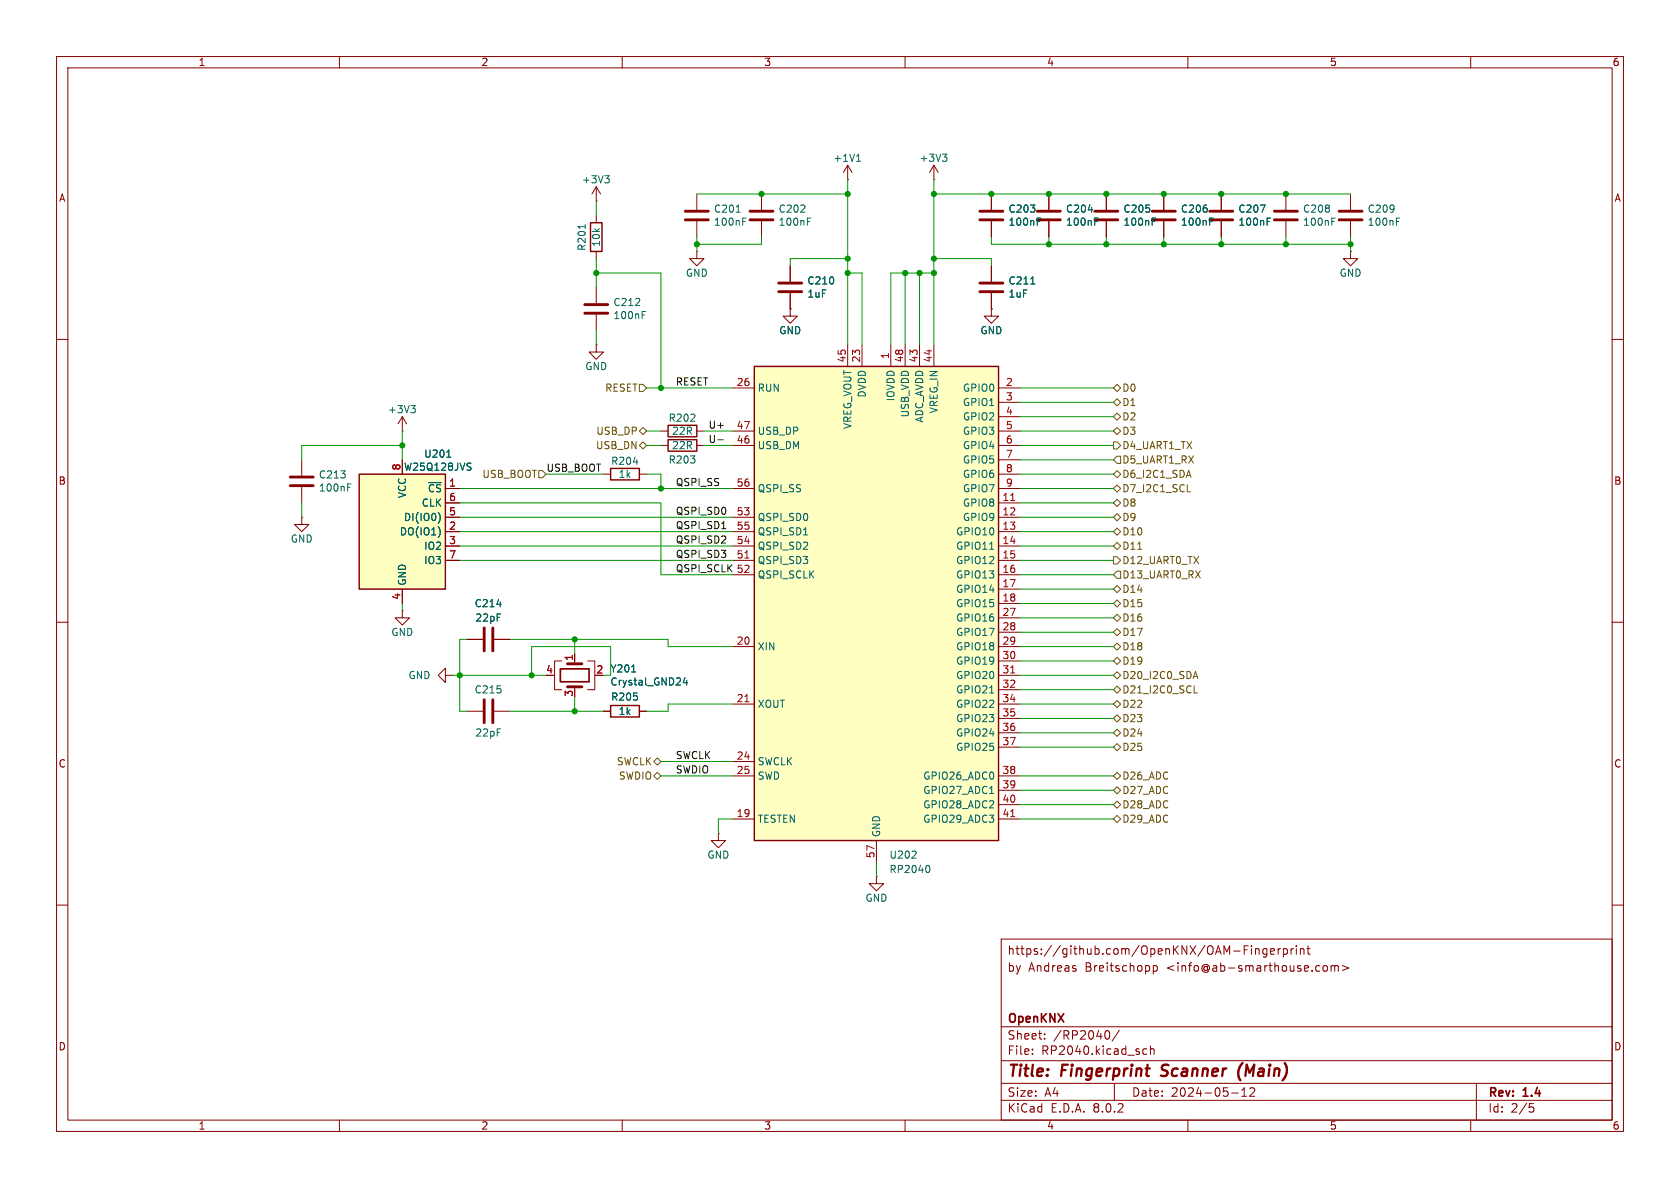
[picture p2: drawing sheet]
<svg xmlns="http://www.w3.org/2000/svg" width="297mm" height="210mm" viewBox="0 0 297 210" stroke-linecap="round" stroke-linejoin="round" font-family="sans-serif">
<g fill="none" stroke="#840000" stroke-width=".18">
<path d="M10 10h277v190h-277zM12 12h273v186h-273zM60 10v2M110 10v2M160 10v2M210 10v2M260 10v2M105.4 35.6h.1M105.4 33v2.6M105.4 38.1v1.3M105.4 33l-.8 1.3M105.4 33l.8 1.3"/>
<path d="M123.2 34.3v2.8M123.2 39.1v2.8M134.6 34.3v2.8M134.6 39.1v2.8M149.9 31.8h.1M149.9 29.2l-.8 1.3M149.9 29.2v2.6M149.9 29.2l.7 1.3M165.1 31.8h.1M165.1 29.2l-.8 1.3M165.1 29.2v2.6M165.1 29.2l.8 1.3"/>
<path d="M175.3 34.3v2.8M175.3 39.1v2.8M185.4 34.3v2.8M185.4 39.1v2.8M195.6 34.3v2.8M195.6 39.1v2.8M205.7 34.3v2.8M205.7 39.1v2.8M215.9 34.3v2.8M215.9 39.1v2.8M227.3 34.3v2.8M227.3 39.1v2.8"/>
<path d="M238.8 34.3v2.8M238.8 39.1v2.8M10 60h2M105.4 44.5v1.2M105.4 50.8v2.8M105.4 55.6v2.8M123.2 44.5v1.2h1.3l-1.3 1.3-1.3-1.3h1.3M123.2 44.5h.1M139.7 54.6v1.3h1.3l-1.3 1.3-1.3-1.3h1.3M139.7 54.6h.1M139.7 47v2.8M139.7 51.8v2.8"/>
<path d="M175.3 54.6v1.3h1.2l-1.2 1.3-1.3-1.3h1.3M175.3 54.6h.1M175.3 47v2.8M175.3 51.8v2.8M238.8 44.5v1.2h1.2l-1.2 1.3-1.3-1.3h1.3M238.8 44.5h.1M285 60h2M105.4 61v1.2h1.3l-1.3 1.3-1.3-1.3h1.3M105.4 61h.1M10 110h2M285 110h2M10 160h2"/>
<path d="M154.9 154.9v1.3h1.3l-1.3 1.3-1.2-1.3h1.2M154.9 154.9h.1M285 160h2M177 166h108v32h-108zM190.2 171.3v.3M203.9 170.7v1.5M203.9 170.8l.4-.1 .3 .3v.4l-.1 .2h-.6M221.2 167.2v.1M221.2 167.7v1M222 167.7v1M222 167.8l.2-.1 .3 .1 .1 .9M224 167.8l-.5-.1-.3 .3v.4l.2 .2h.6"/>
<path d="M224 167.7v1.2l-.3 .3-.4-.1M224.6 168.2l.7-.1-.1-.3-.4-.1-.2 .2 .1 .7h.5M226 167.7v1M226.4 167.7l-.3 .1-.1 .2M226.9 167.8l.4-.1 .3 .3v.4l-.1 .2h-.6M226.9 167.7v1.5M228.2 167.7v1M228.7 167.7l-.3 .1-.2 .2M229.2 167.2v.1M229.2 167.7v1M229.9 167.8l.2-.1 .4 .1v.9M229.9 167.7v1"/>
<path d="M231 167.7h.6M231.2 167.2v1.3l.4 .2M234 170.8l.2-.1 .4 .1 .1 .6-.2 .2-.3 .1-.2-.1zM235.3 170.8l.4-.1 .3 .2M235.3 170.7v1M236 170.9l.2-.2 .3 .1 .1 .9M236 170.9v.8M237.3 170.7l1.2 .4-1.2 .5M60 198v2M110 198v2M160 198v2M177 194.5h108"/>
<path d="M177 191.5h108M177 187.5h108M177 181.5h108M182.5 186.3v.1M182.5 185.5v.1M184.7 183.6v.1M184.7 182.8v.1M195.7 182.2a.81 .81 0 0 1 .6 .6 .81 .81 0 0 1-.3 .8l-.3 .1M197 191.5v3M197.9 182.1l-1.3 2M202 186.1l.3 .3 .4-.1M202.7 185.5l-.4-.1-.3 .3"/>
<path d="M203.4 185.5l.2-.1 .4 .1v.9M203.4 184.9v1.5M210 198v2M217.7 193.2h1.2M219.5 193.8h.9M219.5 192.7l.5-.4v1.5M221.7 192.4v.5l-.8 .9h.9M260 198v2M261 191.5v6.5M270.4 195.1h.7M270.5 195.7h.4l.3 .3-.2 .5-.5 .1"/>
</g>
<path d="M205.2 190.1l.3 .1M205.5 188.4l-.1 .4 .1 .2M219.7 187.9a2.35 2.35 0 0 0-.4 3.1" fill="none" stroke="#840000" stroke-width=".4"/>
<g fill="none" stroke="#840000" stroke-width=".51">
<path d="M121.2 38.9h4M121.2 37.3h4M132.6 38.9h4.1M132.6 37.3h4.1M173.2 38.9h4.1M173.2 37.3h4.1M183.4 38.9h4.1M183.4 37.3h4.1M193.5 38.9h4.1M193.5 37.3h4.1M203.7 38.9h4.1M203.7 37.3h4.1"/>
<path d="M213.9 38.9h4M213.9 37.3h4M225.3 38.9h4.1M225.3 37.3h4.1M236.7 38.9h4.1M236.7 37.3h4.1M103.4 55.4h4M103.4 53.8h4M137.7 51.6h4M137.7 50h4M173.2 51.6h4.1M173.2 50h4.1"/>
</g>
<g fill="none" stroke="#006464" stroke-width=".18">
<path d="M103.4 39.7v.7M106.9 31.1h.8l-.4 .4M107.5 31.5l.2 .3v.3l-.2 .2M130.2 37.5h.7M131.3 39.2h.4M131.3 38.6h.6M142.7 39.2h.5M142.7 38.6h.6M151.4 28.5h.8M151.6 27.6l.2-.4v1.3M166.6 27.2h.8l-.4 .5M167.2 27.7l.2 .3v.3l-.2 .2"/>
<path d="M183.4 39.2h.4M183.4 38.6h.6M192.4 37.1h.8M193.5 39.2h.5M193.5 38.6h.6M203.7 39.2h.4M203.7 38.6h.6M213.9 39.2h.4M213.9 38.6h.6M222.8 36.2h.8l-.5 1.3M224 39.2h.4M224 38.6h.6"/>
<path d="M235.4 39.2h.5M235.4 38.6h.6M246.9 39.2h.4M246.9 38.6h.6M113.5 55.7h.4M113.5 55.1h.6M182.2 50.2h.7"/>
</g>
<path d="M104.4 39.4h2v5.1h-2z" fill="none" stroke="#840000" stroke-width=".25"/>
<path d="M133.3 64.8h43.2v83.8h-43.2z" fill="#ffffc2"/>
<path d="M133.3 64.8h43.2v83.8h-43.2zM107.9 124.7h5.1v2h-5.1z" fill="none" stroke="#840000" stroke-width=".25"/>
<g fill="none" stroke="#840000" stroke-width=".18">
<path d="M71.1 76.2h.1M71.1 73.7l-.7 1.2M71.1 73.7v2.5M71.1 73.7l.8 1.2M129.5 68.6h3.8M129.5 78.7h3.8M129.5 76.2h3.8M149.9 61v3.8M152.4 61v3.8M157.5 61v3.8M160 61v3.8M162.6 61v3.8"/>
<path d="M165.1 61v3.8M176.5 68.6h3.8M176.5 71.1h3.8M176.5 73.7h3.8M176.5 78.7h3.8M176.5 76.2h3.8M129.5 91.4h3.8M129.5 94h3.8M129.5 96.5h3.8M129.5 99.1h3.8M129.5 86.4h3.8M176.5 88.9h3.8"/>
<path d="M176.5 91.4h3.8M176.5 94h3.8M176.5 96.5h3.8M176.5 99.1h3.8M176.5 86.4h3.8M176.5 81.3h3.8M176.5 83.8h3.8M97.8 119.4h.2M99.3 116.8h-1.3v5.1h1.3M101.6 115.6v1.2M103.9 116.8h1.3v5.1h-1.3M129.5 101.6h3.8"/>
<path d="M129.5 114.3h3.8M176.5 101.6h3.8M176.5 104.1h3.8M176.5 106.7h3.8M176.5 114.3h3.8M176.5 109.2h3.8M176.5 111.8h3.8M176.5 116.8h3.8M176.5 119.4h3.8M82.5 125.7h2.8M87.4 125.7h2.8M101.6 121.4v.5"/>
<path d="M106.7 125.7h1.2M113 125.7h1.3M129.5 124.5h3.8M129.5 134.6h3.8M129.5 137.2h3.8M176.5 124.5h3.8M176.5 137.2h3.8M176.5 121.9h3.8M176.5 127h3.8M176.5 129.5h3.8M176.5 132.1h3.8M176.5 139.7h3.8"/>
<path d="M127 147.3v1.3h1.3l-1.3 1.3-1.3-1.3h1.3M127 147.3h.1M129.5 144.8h3.8M154.9 148.6v3.8M176.5 144.8h3.8M176.5 142.2h3.8"/>
</g>
<path d="M131.7 98.6h.7M178.7 88.5h.7M178.7 119h.7M131.7 124h.7M178.7 144.4h.7" fill="none" stroke="#a90000" stroke-width=".18"/>
<path d="M72.6 71.7h.8l-.4 .5M73.2 72.2l.2 .2v.3l-.2 .3M142.1 94.6h.7M175 97.1h.7M111.7 118.8h.7M121.1 119.8l-.3 .9h.8M121.4 120.3v.8M175 122.5h.7M161.2 151.7h.8M161.9 150.6v.4M164.1 153a.79 .79 0 0 1 0 1.2M175 140.3h.7" fill="none" stroke="#006464" stroke-width=".18"/>
<path d="M100.3 117.3h2.6M85.6 123.7v4.1M87.1 123.7v4.1M100.3 121.4h2.6" fill="none" stroke="#840000" stroke-width=".51"/>
<path d="M99.1 118.2h5v2.3h-5z" fill="none" stroke="#840000" stroke-width=".3"/>
<path d="M63.5 83.8h15.2v20.3h-15.2z" fill="#ffffc2"/>
<path d="M118.1 75.2h5.1v2h-5.1zM118.1 77.7h5.1v2.1h-5.1zM63.5 83.8h15.2v20.3h-15.2zM107.9 82.8h5.1v2h-5.1z" fill="none" stroke="#840000" stroke-width=".25"/>
<g fill="none" stroke="#840000" stroke-width=".18">
<path d="M175.3 34.3v2.8M175.3 39.1v2.8M185.4 34.3v2.8M185.4 39.1v2.8M195.6 34.3v2.8M195.6 39.1v2.8M205.7 34.3v2.8M205.7 39.1v2.8M215.9 34.3v2.8M215.9 39.1v2.8M139.7 54.6h.1M139.7 47v2.8"/>
<path d="M139.7 51.8v2.8M175.3 54.6h.1M175.3 47v2.8M175.3 51.8v2.8M116.8 76.2h1.3M116.8 78.7h1.3M123.2 76.2h1.3M123.2 78.7h1.3M53.3 91.4v1.3h1.3l-1.3 1.3-1.2-1.3h1.2M53.3 91.4h.1M53.3 81.3v2.8M53.3 86.1v2.8"/>
<path d="M71.1 81.3v2.5M78.7 86.4h2.6M78.7 94h2.6M78.7 96.5h2.6M78.7 91.4h2.6M78.7 88.9h2.6M78.7 99.1h2.6M106.7 83.8h1.2M113 83.8h1.3M71.1 108v1.2h1.3l-1.3 1.3-1.3-1.3h1.3M71.1 108h.1M71.1 104.1v2.6"/>
<path d="M78.7 119.4v-1.3l-1.2 1.3 1.2 1.3v-1.3h1.3M80 119.4h.1M82.5 113h2.8M87.4 113h2.8M101.6 115.6v1.2M106.7 125.7h1.2M113 125.7h1.3"/>
</g>
<g fill="none" stroke="#006464" stroke-width=".18">
<path d="M183.4 39.2h.4M183.4 38.6h.6M192.4 37.1h.8M193.5 39.2h.5M193.5 38.6h.6M203.7 39.2h.4M203.7 38.6h.6M213.9 39.2h.4M213.9 38.6h.6M222.8 36.2h.8l-.5 1.3M224 39.2h.4M224 38.6h.6"/>
<path d="M182.2 50.2h.7M61.5 86.1h.4M61.5 85.5h.6M77.5 90.6a1.49 1.49 0 0 1 0 1.8M77.8 93.7v.8M79 80.8h.7M82.8 81.9h.5M83 82.5l.3 .3-.3 .3M112 81.7h.8M87.8 106.8h.8M111.7 118.8h.7M121.1 119.8l-.3 .9h.8"/>
<path d="M121.4 120.3v.8"/>
</g>
<path d="M51.3 85.9h4.1M51.3 84.3h4.1M85.6 111v4.1M87.1 111v4.1" fill="none" stroke="#840000" stroke-width=".51"/>
<g fill="none" stroke="#725600" stroke-width=".18">
<path d="M113 67.9h.7l.6 .7-.6 .6h-.7zM113 78.7l.7-.6 .6 .6-.6 .7zM113 76.2l.7-.6 .6 .6-.6 .6zM196.8 71.1l.7-.6 .6 .6-.6 .7zM196.8 68.6l.7-.7 .6 .7-.6 .6zM196.8 76.2l.7-.6 .6 .6-.6 .6zM196.8 73.7l.7-.7 .6 .7-.6 .6zM196.8 78.1h.7l.6 .6-.6 .7h-.7zM95.2 83.2h.7l.6 .6-.6 .7h-.7zM196.8 96.5l.7-.6 .6 .6-.6 .7zM196.8 83.8l.7-.6 .6 .6-.6 .7zM196.8 94l.7-.7 .6 .7-.6 .6z"/>
<path d="M196.8 88.9l.7-.6 .6 .6-.6 .6zM196.8 86.4l.7-.7 .6 .7-.6 .6zM196.8 98.4h.7l.6 .7-.6 .6h-.7zM197.5 80.6h.6v1.3h-.6l-.7-.6zM197.5 90.8l.6 .6-.6 .7-.7-.7zM201.1 97.1h.8M209.9 86.9h.6M210.1 83.1l.5 1.3M196.8 116.8l.7-.6 .6 .6-.6 .7zM196.8 104.1l.7-.6 .6 .6-.6 .7zM196.8 111.8l.7-.7 .6 .7-.6 .6zM196.8 106.7l.7-.7 .6 .7-.6 .6z"/>
<path d="M196.8 109.2l.7-.6 .6 .6-.6 .7zM196.8 114.3l.7-.6 .6 .6-.6 .6zM197.5 101h.6v1.2h-.6l-.7-.6zM197.5 118.7l.6 .7-.6 .6-.7-.6zM211.1 119.6h.6M211.4 118.7l.4 1.3M115.6 134.6l.6-.6 .6 .6-.6 .7zM115.6 137.2l.6-.7 .6 .7-.6 .6zM196.8 124.5l.7-.7 .6 .7-.6 .6zM196.8 121.9l.7-.6 .6 .6-.6 .7zM196.8 129.5l.7-.6 .6 .6-.6 .7zM196.8 137.2l.7-.7 .6 .7-.6 .6z"/>
<path d="M196.8 139.7l.7-.6 .6 .6-.6 .6zM196.8 132.1l.7-.7 .6 .7-.6 .6zM196.8 127l.7-.6 .6 .6-.6 .6zM211.1 122.5h.6M196.8 144.8l.7-.7 .6 .7-.6 .6zM197.5 141.6l.6 .6-.6 .7-.7-.7z"/>
</g>
<path d="M126.9 77.7h1M127.6 93.5h.7" fill="none" stroke="#0f0f0f" stroke-width=".18"/>
<g fill="none" stroke="#009600" stroke-width=".18">
<path d="M105.4 35.6v2.5M123.2 34.3h26.7M149.9 31.8v29.2M165.1 34.3h73.7M165.1 31.8v29.2M105.4 48.3h11.4v20.3M105.4 45.7v5.1M105.4 58.4v2.6M123.2 41.9v2.6M134.6 41.9v1.3h-11.4M149.9 45.7h-10.2v1.3M149.9 48.3h2.5v12.7"/>
<path d="M160 48.3v12.7M162.6 48.3v12.7M165.1 45.7h10.2v1.3M165.1 48.3h-7.6v12.7M175.3 41.9v1.3h63.5M185.4 41.9v1.3M195.6 41.9v1.3M205.7 41.9v1.3M215.9 41.9v1.3M227.3 41.9v1.3M238.8 41.9v2.6M71.1 78.7h-17.8v2.6"/>
<path d="M71.1 76.2v5.1M114.3 68.6h15.2M114.3 76.2h2.5M114.3 78.7h2.5M124.5 76.2h5M124.5 78.7h5M180.3 68.6h16.5M180.3 73.7h16.5M180.3 71.1h16.5M180.3 76.2h16.5M180.3 78.7h16.5M53.3 88.9v2.5"/>
<path d="M81.3 94h48.2M81.3 99.1h48.2M81.3 88.9h35.5v12.7h12.7M81.3 96.5h48.2M81.3 86.4h48.2M81.3 91.4h48.2M96.5 83.8h10.2M114.3 83.8h2.5v2.6M180.3 94h16.5M180.3 99.1h16.5M180.3 96.5h16.5M180.3 88.9h16.5"/>
<path d="M180.3 83.8h16.5M180.3 86.4h16.5M180.3 81.3h16.5M180.3 91.4h16.5M71.1 106.7v1.3M80 119.4h16.5M82.5 113h-1.2v12.7h1.2M90.2 113h27.9v1.3h11.4M94 119.4v-5.1h13.9v5.1h-1.2M101.6 113v2.6M180.3 101.6h16.5M180.3 106.7h16.5"/>
<path d="M180.3 119.4h16.5M180.3 116.8h16.5M180.3 114.3h16.5M180.3 111.8h16.5M180.3 104.1h16.5M180.3 109.2h16.5M90.2 125.7h16.5M101.6 123.2v2.5M116.8 137.2h12.7M116.8 134.6h12.7M129.5 124.5h-11.4v1.2h-3.8M180.3 139.7h16.5"/>
<path d="M180.3 121.9h16.5M180.3 124.5h16.5M180.3 127h16.5M180.3 137.2h16.5M180.3 132.1h16.5M180.3 129.5h16.5M129.5 144.8h-2.5v2.5M154.9 152.4v2.5M180.3 144.8h16.5M180.3 142.2h16.5"/>
</g>
<g fill="#009600" stroke="#009600" stroke-width=".18">
<circle cx="123.2" cy="43.2" r=".46"/>
<circle cx="105.4" cy="48.3" r=".46"/>
<circle cx="116.8" cy="68.6" r=".46"/>
<circle cx="134.6" cy="34.3" r=".46"/>
<circle cx="149.9" cy="34.3" r=".46"/>
<circle cx="149.9" cy="45.7" r=".46"/>
<circle cx="165.1" cy="34.3" r=".46"/>
<circle cx="160" cy="48.3" r=".46"/>
<circle cx="149.9" cy="48.3" r=".46"/>
<circle cx="165.1" cy="45.7" r=".46"/>
<circle cx="162.6" cy="48.3" r=".46"/>
<circle cx="165.1" cy="48.3" r=".46"/>
<circle cx="195.6" cy="43.2" r=".46"/>
<circle cx="195.6" cy="34.3" r=".46"/>
<circle cx="175.3" cy="34.3" r=".46"/>
<circle cx="185.4" cy="34.3" r=".46"/>
<circle cx="185.4" cy="43.2" r=".46"/>
<circle cx="205.7" cy="34.3" r=".46"/>
<circle cx="205.7" cy="43.2" r=".46"/>
<circle cx="227.3" cy="34.3" r=".46"/>
<circle cx="227.3" cy="43.2" r=".46"/>
<circle cx="215.9" cy="43.2" r=".46"/>
<circle cx="215.9" cy="34.3" r=".46"/>
<circle cx="238.8" cy="43.2" r=".46"/>
<circle cx="101.6" cy="125.7" r=".46"/>
<circle cx="94" cy="119.4" r=".46"/>
<circle cx="116.8" cy="86.4" r=".46"/>
<circle cx="81.3" cy="119.4" r=".46"/>
<circle cx="101.6" cy="113" r=".46"/>
<circle cx="71.1" cy="78.7" r=".46"/>
</g>
<g font-size="2.8" fill="#840000">
<text x="178" y="190.9">Title:</text>
<text x="187.7" y="190.9">Fingerprint</text>
<text x="206.2" y="190.9">Scanner</text>
<text x="220.5" y="190.9">(Main)</text>
</g>
<g font-size="2.1" fill="#840000">
<text x="178" y="172">by</text>
<text x="178" y="169">https://github.com/OpenKNX/OAM-Fingerprint</text>
<text x="181.8" y="172">Andreas</text>
<text x="191.9" y="172">Breitschopp</text>
<text x="206.4" y="172">&lt;info@ab-smarthouse.com&gt;</text>
<text x="178" y="184">Sheet:</text>
<text x="178" y="181.2">OpenKNX</text>
<text x="186.2" y="184">/RP2040/</text>
<text x="178" y="186.7">File:</text>
<text x="184.1" y="186.7">RP2040.kicad_sch</text>
<text x="178" y="196.9">KiCad</text>
<text x="178" y="194.1">Size:</text>
<text x="184.7" y="194.1">A4</text>
<text x="185.7" y="196.9">E.D.A.</text>
<text x="193.3" y="196.9">8.0.2</text>
<text x="200" y="194.1">Date:</text>
<text x="207" y="194.1">2024-05-12</text>
<text x="263" y="194.3">Rev:</text>
<text x="263" y="196.9">Id:</text>
<text x="267.1" y="196.9">2/5</text>
<text x="269.4" y="194.3">1.4</text>
</g>
<g font-size="1.8" fill="#840000">
<text x="35" y="11.9">1</text>
<text x="85" y="11.9">2</text>
<text x="135" y="11.9">3</text>
<text x="185" y="11.9">4</text>
<text x="235" y="11.9">5</text>
<text x="285" y="11.9">6</text>
<text x="10.3" y="35.9">A</text>
<text x="285.3" y="35.9">A</text>
<text x="10.3" y="85.9">B</text>
<text x="285.3" y="85.9">B</text>
<text x="10.3" y="135.9">C</text>
<text x="285.3" y="135.9">C</text>
<text x="10.3" y="185.9">D</text>
<text x="285.3" y="185.9">D</text>
<text x="35" y="199.9">1</text>
<text x="85" y="199.9">2</text>
<text x="135" y="199.9">3</text>
<text x="185" y="199.9">4</text>
<text x="235" y="199.9">5</text>
<text x="285" y="199.9">6</text>
</g>
<g font-size="1.8" fill="#006464">
<text x="147.2" y="28.8">+1V1</text>
<text x="162.5" y="28.8">+3V3</text>
<text x="102.8" y="32.6">+3V3</text>
<text x="126.1" y="37.8">C201</text>
<text x="126.1" y="40.1">100nF</text>
<text x="137.6" y="37.8">C202</text>
<text x="137.6" y="40.1">100nF</text>
<text x="178.2" y="37.8">C203</text>
<text x="178.2" y="40.1">100nF</text>
<text x="188.4" y="37.8">C204</text>
<text x="188.4" y="40.1">100nF</text>
<text x="198.5" y="37.8">C205</text>
<text x="198.5" y="40.1">100nF</text>
<text x="208.7" y="37.8">C206</text>
<text x="208.7" y="40.1">100nF</text>
<text x="218.8" y="37.8">C207</text>
<text x="218.8" y="40.1">100nF</text>
<text x="230.3" y="37.8">C208</text>
<text x="230.3" y="40.1">100nF</text>
<text x="241.7" y="37.8">C209</text>
<text x="241.7" y="40.1">100nF</text>
<text x="103.7" y="44.5" transform="rotate(-90 103.7 44.5)">R201</text>
<text x="106.3" y="43.7" transform="rotate(-90 106.3 43.7)">10k</text>
<text x="121.2" y="49.1">GND</text>
<text x="142.6" y="50.5">C210</text>
<text x="142.6" y="52.8">1uF</text>
<text x="178.2" y="50.5">C211</text>
<text x="178.2" y="52.8">1uF</text>
<text x="236.7" y="49.1">GND</text>
<text x="108.3" y="54.3">C212</text>
<text x="108.3" y="56.6">100nF</text>
<text x="137.7" y="59.3">GND</text>
<text x="173.2" y="59.3">GND</text>
<text x="103.4" y="65.6">GND</text>
<text x="133.9" y="69.4">RUN</text>
<text x="153.3" y="70.4" transform="rotate(-90 153.3 70.4)">DVDD</text>
<text x="158.3" y="71" transform="rotate(-90 158.3 71)">IOVDD</text>
<text x="170.1" y="69.4">GPIO0</text>
<text x="170.1" y="72">GPIO1</text>
<text x="68.5" y="73.3">+3V3</text>
<text x="118.1" y="74.8">R202</text>
<text x="118.7" y="77.1">22R</text>
<text x="133.9" y="77.1">USB_DP</text>
<text x="150.7" y="75.9" transform="rotate(-90 150.7 75.9)">VREG_VOUT</text>
<text x="160.9" y="73.9" transform="rotate(-90 160.9 73.9)">USB_VDD</text>
<text x="163.4" y="74.8" transform="rotate(-90 163.4 74.8)">ADC_AVDD</text>
<text x="166" y="73.2" transform="rotate(-90 166 73.2)">VREG_IN</text>
<text x="170.1" y="74.5">GPIO2</text>
<text x="170.1" y="77.1">GPIO3</text>
<text x="71.3" y="83.4">W25Q128JVS</text>
<text x="74.9" y="81.1">U201</text>
<text x="107.9" y="82.4">R204</text>
<text x="118.1" y="82.1">R203</text>
<text x="118.7" y="79.6">22R</text>
<text x="133.9" y="79.6">USB_DM</text>
<text x="170.1" y="79.6">GPIO4</text>
<text x="170.1" y="82.1">GPIO5</text>
<text x="56.3" y="84.8">C213</text>
<text x="56.3" y="87.1">100nF</text>
<text x="72" y="88.2" transform="rotate(-90 72 88.2)">VCC</text>
<text x="74.5" y="89.8">CLK</text>
<text x="75.5" y="87.2">~{CS}</text>
<text x="109.3" y="84.7">1k</text>
<text x="133.9" y="87.2">QSPI_SS</text>
<text x="170.1" y="89.8">GPIO8</text>
<text x="170.1" y="84.7">GPIO6</text>
<text x="170.1" y="87.2">GPIO7</text>
<text x="70.6" y="94.8">DO(IO1)</text>
<text x="71.3" y="92.3">DI(IO0)</text>
<text x="133.9" y="92.3">QSPI_SD0</text>
<text x="133.9" y="94.8">QSPI_SD1</text>
<text x="168.9" y="94.8">GPIO10</text>
<text x="170.1" y="92.3">GPIO9</text>
<text x="51.3" y="96.1">GND</text>
<text x="74.9" y="97.4">IO2</text>
<text x="74.9" y="99.9">IO3</text>
<text x="133.9" y="99.9">QSPI_SD3</text>
<text x="133.9" y="97.4">QSPI_SD2</text>
<text x="168.9" y="97.4">GPIO11</text>
<text x="168.9" y="99.9">GPIO12</text>
<text x="72" y="103.6" transform="rotate(-90 72 103.6)">GND</text>
<text x="83.8" y="107.5">C214</text>
<text x="133.9" y="102.5">QSPI_SCLK</text>
<text x="168.9" y="102.5">GPIO13</text>
<text x="168.9" y="105">GPIO14</text>
<text x="168.9" y="107.5">GPIO15</text>
<text x="69.1" y="112.6">GND</text>
<text x="83.9" y="110.1">22pF</text>
<text x="168.9" y="110.1">GPIO16</text>
<text x="168.9" y="112.6">GPIO17</text>
<text x="107.8" y="119.1">Y201</text>
<text x="133.9" y="115.2">XIN</text>
<text x="168.9" y="115.2">GPIO18</text>
<text x="168.9" y="117.7">GPIO19</text>
<text x="72.1" y="120.2">GND</text>
<text x="83.8" y="122.8">C215</text>
<text x="107.8" y="121.4">Crystal_GND24</text>
<text x="107.9" y="124.1">R205</text>
<text x="133.9" y="125.3">XOUT</text>
<text x="168.9" y="120.2">GPIO20</text>
<text x="168.9" y="122.8">GPIO21</text>
<text x="168.9" y="125.3">GPIO22</text>
<text x="83.9" y="130.4">22pF</text>
<text x="109.3" y="126.6">1k</text>
<text x="168.9" y="127.9">GPIO23</text>
<text x="168.9" y="130.4">GPIO24</text>
<text x="133.9" y="135.5">SWCLK</text>
<text x="168.9" y="132.9">GPIO25</text>
<text x="133.9" y="138">SWD</text>
<text x="163.1" y="138">GPIO26_ADC0</text>
<text x="163.1" y="140.6">GPIO27_ADC1</text>
<text x="163.1" y="143.1">GPIO28_ADC2</text>
<text x="133.9" y="145.6">TESTEN</text>
<text x="155.8" y="148.1" transform="rotate(-90 155.8 148.1)">GND</text>
<text x="163.1" y="145.6">GPIO29_ADC3</text>
<text x="125" y="152">GND</text>
<text x="157.1" y="152">U202</text>
<text x="157.1" y="154.5">RP2040</text>
<text x="152.9" y="159.6">GND</text>
</g>
<g font-size="1.8" fill="#a90000">
<text x="149.6" y="64.2" transform="rotate(-90 149.6 64.2)">45</text>
<text x="152.1" y="64.2" transform="rotate(-90 152.1 64.2)">23</text>
<text x="157.2" y="63.6" transform="rotate(-90 157.2 63.6)">1</text>
<text x="159.8" y="64.2" transform="rotate(-90 159.8 64.2)">48</text>
<text x="162.3" y="64.2" transform="rotate(-90 162.3 64.2)">43</text>
<text x="164.8" y="64.2" transform="rotate(-90 164.8 64.2)">44</text>
<text x="130.1" y="68.3">26</text>
<text x="177.7" y="68.3">2</text>
<text x="177.7" y="70.9">3</text>
<text x="130.1" y="75.9">47</text>
<text x="177.7" y="73.4">4</text>
<text x="177.7" y="75.9">5</text>
<text x="70.9" y="83.3" transform="rotate(-90 70.9 83.3)">8</text>
<text x="130.1" y="78.5">46</text>
<text x="177.7" y="78.5">6</text>
<text x="177.7" y="81">7</text>
<text x="177.7" y="83.6">8</text>
<text x="79.3" y="86.1">1</text>
<text x="79.3" y="88.6">6</text>
<text x="130.1" y="86.1">56</text>
<text x="177.1" y="88.6">11</text>
<text x="177.7" y="86.1">9</text>
<text x="79.3" y="93.7">2</text>
<text x="79.3" y="91.2">5</text>
<text x="130.1" y="91.2">53</text>
<text x="130.1" y="93.7">55</text>
<text x="177.1" y="91.2">12</text>
<text x="177.1" y="93.7">13</text>
<text x="79.3" y="96.3">3</text>
<text x="79.3" y="98.8">7</text>
<text x="130.1" y="98.8">51</text>
<text x="130.1" y="96.3">54</text>
<text x="177.1" y="96.3">14</text>
<text x="177.1" y="98.8">15</text>
<text x="177.1" y="101.3">16</text>
<text x="70.9" y="106.1" transform="rotate(-90 70.9 106.1)">4</text>
<text x="177.1" y="103.9">17</text>
<text x="177.1" y="106.4">18</text>
<text x="177.1" y="109">27</text>
<text x="177.1" y="111.5">28</text>
<text x="96.4" y="119.1">4</text>
<text x="101.3" y="116.9" transform="rotate(-90 101.3 116.9)">1</text>
<text x="105.3" y="119.1">2</text>
<text x="130.1" y="114">20</text>
<text x="177.1" y="114">29</text>
<text x="177.1" y="116.6">30</text>
<text x="177.1" y="119.1">31</text>
<text x="101.3" y="123.3" transform="rotate(-90 101.3 123.3)">3</text>
<text x="130.1" y="124.2">21</text>
<text x="177.1" y="121.7">32</text>
<text x="177.1" y="124.2">34</text>
<text x="177.1" y="126.7">35</text>
<text x="177.1" y="129.3">36</text>
<text x="177.1" y="131.8">37</text>
<text x="130.1" y="134.4">24</text>
<text x="130.1" y="136.9">25</text>
<text x="177.1" y="136.9">38</text>
<text x="177.1" y="139.4">39</text>
<text x="177.1" y="142">40</text>
<text x="130.1" y="144.5">19</text>
<text x="177.1" y="144.5">41</text>
<text x="154.7" y="151.8" transform="rotate(-90 154.7 151.8)">57</text>
</g>
<g font-size="1.8" fill="#725600">
<text x="106.9" y="69.4">RESET</text>
<text x="198.3" y="72">D1</text>
<text x="198.3" y="69.4">D0</text>
<text x="105.3" y="77.1">USB_DP</text>
<text x="198.3" y="77.1">D3</text>
<text x="198.3" y="74.5">D2</text>
<text x="105.3" y="79.6">USB_DN</text>
<text x="198.3" y="82.1">D5_UART1_RX</text>
<text x="198.3" y="79.6">D4_UART1_TX</text>
<text x="85.2" y="84.7">USB_BOOT</text>
<text x="198.3" y="84.7">D6_I2C1_SDA</text>
<text x="198.3" y="89.8">D8</text>
<text x="198.3" y="87.2">D7_I2C1_SCL</text>
<text x="198.3" y="94.8">D10</text>
<text x="198.3" y="92.3">D9</text>
<text x="198.3" y="97.4">D11</text>
<text x="198.3" y="99.9">D12_UART0_TX</text>
<text x="198.3" y="102.5">D13_UART0_RX</text>
<text x="198.3" y="105">D14</text>
<text x="198.3" y="107.5">D15</text>
<text x="198.3" y="112.6">D17</text>
<text x="198.3" y="110.1">D16</text>
<text x="198.3" y="117.7">D19</text>
<text x="198.3" y="115.2">D18</text>
<text x="198.3" y="125.3">D22</text>
<text x="198.3" y="122.8">D21_I2C0_SCL</text>
<text x="198.3" y="120.2">D20_I2C0_SDA</text>
<text x="198.3" y="130.4">D24</text>
<text x="198.3" y="127.9">D23</text>
<text x="108.9" y="135.5">SWCLK</text>
<text x="198.3" y="132.9">D25</text>
<text x="109.3" y="138">SWDIO</text>
<text x="198.3" y="143.1">D28_ADC</text>
<text x="198.3" y="138">D26_ADC</text>
<text x="198.3" y="140.6">D27_ADC</text>
<text x="198.3" y="145.6">D29_ADC</text>
</g>
<g font-size="1.8" fill="#0f0f0f">
<text x="119.4" y="68.2">RESET</text>
<text x="125.2" y="75.9">U+</text>
<text x="96.5" y="83.5">USB_BOOT</text>
<text x="125.2" y="78.4">U-</text>
<text x="119.4" y="86">QSPI_SS</text>
<text x="119.4" y="91.1">QSPI_SD0</text>
<text x="119.4" y="93.6">QSPI_SD1</text>
<text x="119.4" y="96.2">QSPI_SD2</text>
<text x="119.4" y="98.7">QSPI_SD3</text>
<text x="119.4" y="101.3">QSPI_SCLK 52</text>
<text x="119.4" y="136.8">SWDIO</text>
<text x="119.4" y="134.3">SWCLK</text>
</g>
</svg>
